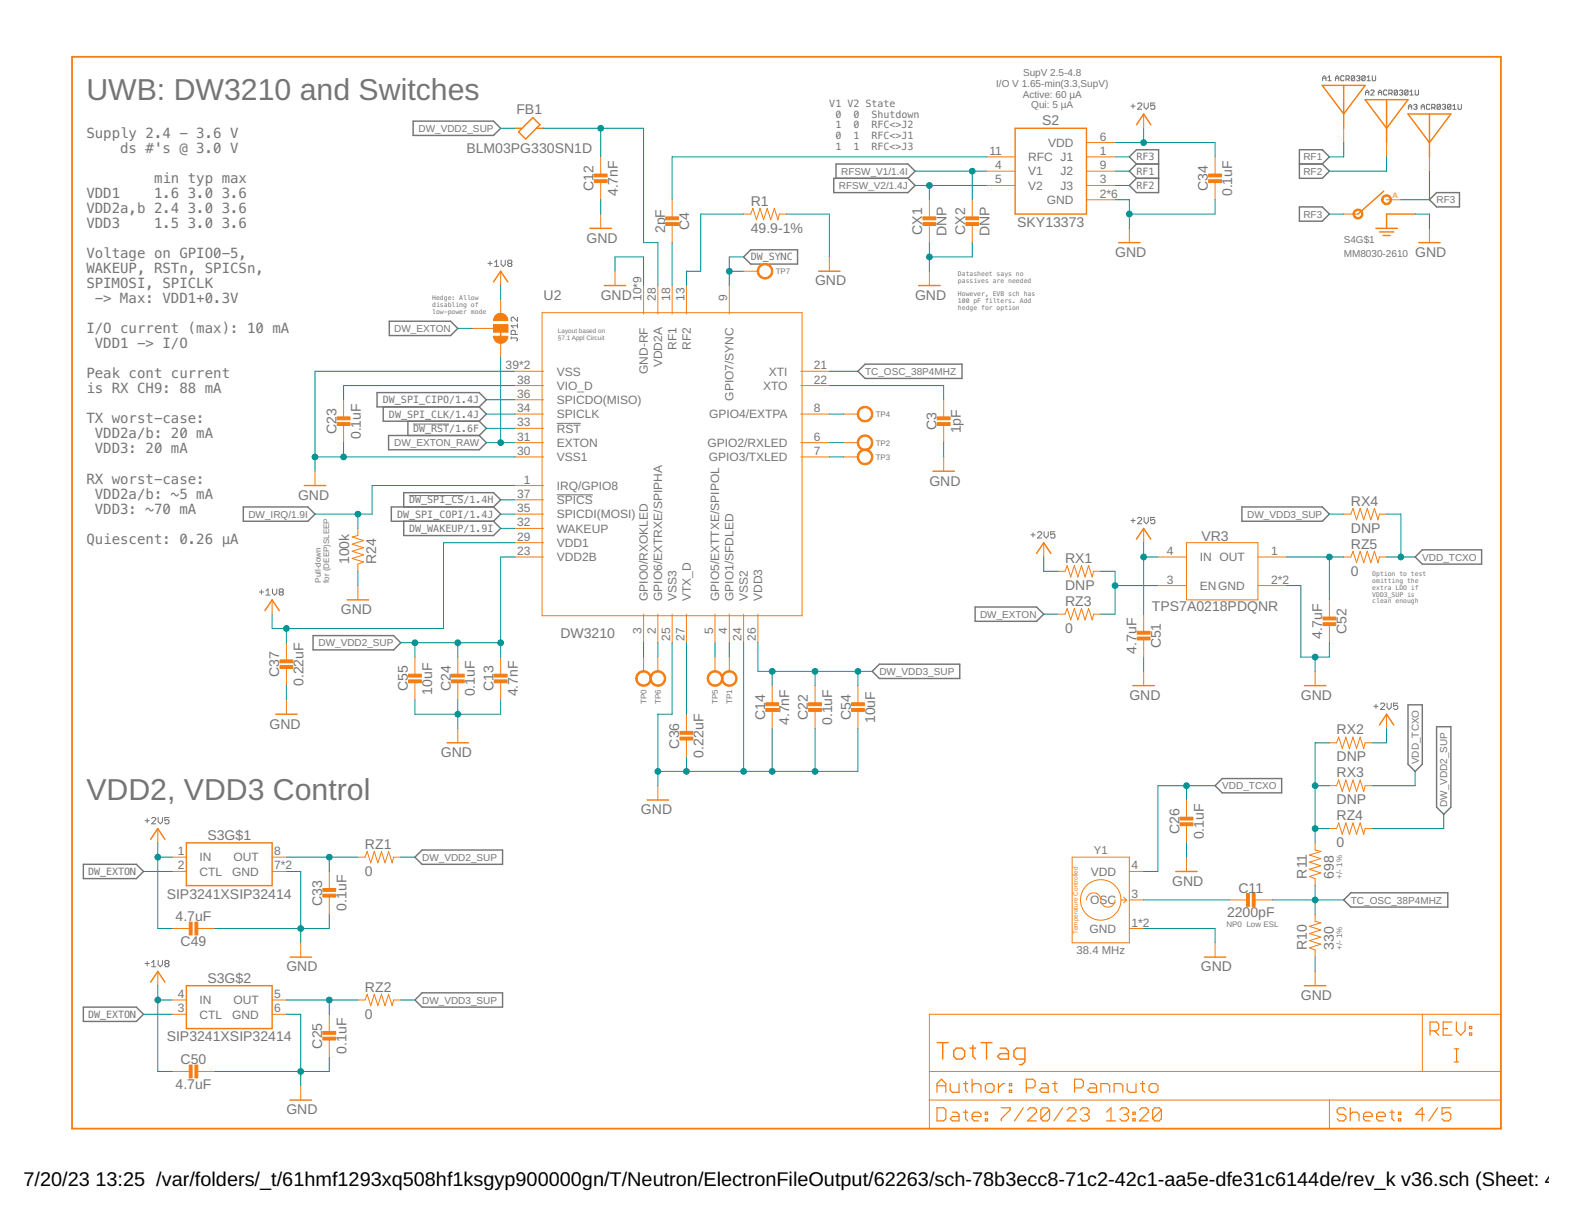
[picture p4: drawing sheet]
<svg xmlns="http://www.w3.org/2000/svg" width="279mm" height="216mm" viewBox="0 0 279 216" stroke-linecap="round" stroke-linejoin="round" font-family="sans-serif">
<g fill="none" stroke="#757575" stroke-width=".18">
<path d="M201 18.9h.8M201.4 18.5v.7M202.2 18.5l.2-.2h.3l.2 .2v.2l-.7 .7h.7M203.3 18.3v.7l.4 .4 .4-.4v-.7M205.3 18.3h-.8v.6l.4-.2h.2l.2 .2v.3l-.2 .2h-.4l-.2-.2M235.1 13.9h.6M235.1 14.4v-.6l.3-.3 .3 .3v.6M236 14.4h.6M236 13.8l.3-.3v.9M237.4 14.4v-.6l.3-.3 .3 .3v.6M237.4 13.9h.6M238.9 13.6l-.2-.1h-.3l-.1 .1v.6l.1 .2h.3l.2-.2"/>
<path d="M239.2 14.1h.5l.1-.2v-.3l-.1-.1h-.5v.9M239.5 14.1l.3 .3M240.8 13.6l-.2-.1h-.3l-.1 .1v.6M240.8 13.6v.6l-.2 .2h-.3l-.1-.2M240.8 13.6l-.6 .6M241.1 13.6l.2-.1h.3l.1 .1-.1 .3M241.4 13.9h.2M241.6 13.9l.1 .2-.1 .3h-.3l-.2-.2M242.6 13.6l-.1-.1h-.3l-.2 .1v.6M242.6 13.6v.6l-.1 .2h-.3l-.2-.2M242.6 13.6l-.6 .6M242.7 16.9v-.6l.3-.3 .3 .3v.6"/>
<path d="M242.7 16.4h.6M243 14.4h.6M243 13.8l.3-.3v.9M243.6 16.2l.2-.2h.3l.1 .2v.1l-.6 .6h.6M243.9 13.5v.7l.2 .2h.2l.2-.2v-.7M245 16.9v-.6l.3-.3 .3 .3v.6M245 16.4h.6M246.5 16.2l-.1-.2h-.3l-.2 .2v.5l.2 .2h.3l.1-.2M246.8 16.6h.5l.1-.2v-.2l-.1-.2h-.5v.9M247.1 16.6l.3 .3M248.4 16.2l-.2-.2h-.3l-.1 .2v.5M248.4 16.2v.5l-.2 .2h-.3l-.1-.2"/>
<path d="M248.4 16.2l-.6 .5M248.7 16.2l.2-.2h.3l.1 .2-.1 .2M249 16.4h.2M249.2 16.4l.1 .2-.1 .3h-.3l-.2-.2M250.3 16.2l-.2-.2h-.3l-.1 .2v.5M250.3 16.2v.5l-.2 .2h-.3l-.1-.2M250.3 16.2l-.6 .5M250.3 19h.6M250.3 19.4v-.6l.3-.3 .3 .3v.6M250.6 16.9h.6M250.6 16.3l.3-.3v.9M251.2 18.7l.2-.2h.3l.1 .2-.1 .3"/>
<path d="M251.5 16v.7l.2 .2h.3l.1-.2v-.7M251.5 19h.2M251.7 19l.1 .1-.1 .3h-.3l-.2-.1M252.6 19.4v-.6l.3-.3 .3 .3v.6M252.6 19h.6M254.1 18.7l-.1-.2h-.3l-.2 .2v.6l.2 .1h.3l.1-.1M254.5 19.1h.4l.2-.1v-.3l-.2-.2h-.4v.9M254.8 19.1l.3 .3M256 18.7l-.1-.2h-.3l-.2 .2v.6M256 18.7v.6l-.1 .1h-.3l-.2-.1M256 18.7l-.6 .6M256.3 18.7l.2-.2h.3l.1 .2-.1 .3"/>
<path d="M256.6 19h.2M256.8 19l.1 .1-.1 .3h-.3l-.2-.1M257.9 18.7l-.2-.2h-.3l-.1 .2v.6M257.9 18.7v.6l-.2 .1h-.3l-.1-.1M257.9 18.7l-.6 .6M258.2 19.4h.6M258.2 18.8l.3-.3v.9M259.1 18.5v.8l.2 .1h.3l.1-.1v-.8M86.7 46.8h.8M87.1 46.4v.8M87.9 46.6l.4-.4v1.1M87.9 47.3h.7"/>
<path d="M89.1 46.2v.8l.4 .3 .3-.3v-.8M90.4 46.8h.4M90.4 46.8l-.2 .2 .2 .3h.4l.2-.1-.2-.4M90.4 46.8l-.2-.2 .2-.4h.4l.2 .2-.2 .4M90.8 59.9v.3M91.6 59.4v-.5l-.2-.2h-.4l-.2 .2v.5h1.2M92 56.4v.7l-.8-.7-.4 .1v.4l.2 .2M92 57.5v.8M92 57.9h-1.2l.4 .4M73.4 75.4h6.4M90.8 60h1l.2 .2v.2l-.2 .2M99 75.2h4.2"/>
<path d="M72.7 88.1h9.7M99 87.9h6.4M183.2 95h.8M183.6 94.7v.7M184.4 94.7l.2-.2h.4l.1 .2v.1l-.7 .8h.7M185.6 94.5v.7l.3 .4 .4-.4v-.7M187.5 94.5h-.8v.5l.4-.2 .4 .2v.4l-.2 .2h-.4l-.2-.2M201 92.5h.8M201.4 92.1v.8M202.2 92.1l.2-.2h.3l.2 .2v.2l-.7 .8h.7M203.3 91.9v.8l.4 .4 .4-.4v-.8M205.3 91.9h-.8v.6l.4-.2h.2l.2 .2v.4l-.2 .2h-.4l-.2-.2"/>
<path d="M46.1 105.2h.7M46.5 104.8v.8M47.3 105l.3-.4v1.1M47.3 105.7h.7M48.4 104.6v.8l.4 .3 .4-.3v-.8M49.8 105.2h.4M49.8 105.2l-.2 .2 .2 .3h.4l.2-.1-.2-.4M49.8 105.2l-.2-.2 .2-.4h.4l.2 .2-.2 .4M244.2 125.5h.7M244.6 125.1v.8M245.3 125.1l.2-.2h.4l.2 .2v.2l-.8 .8h.8M246.5 124.9v.8l.4 .4 .4-.4v-.8"/>
<path d="M248.4 124.9h-.7v.6l.4-.2 .3 .2v.4l-.2 .2h-.3l-.2-.2M25.8 145.8h.7M26.2 145.5v.7M26.9 145.5l.2-.2h.4l.2 .2v.1l-.8 .8h.8M28.1 145.3v.7l.4 .4 .4-.4v-.7M30 145.3h-.7v.5l.4-.2 .3 .2v.4l-.2 .2h-.3l-.2-.2M25.8 171.2h.7M26.2 170.9v.7M26.9 171l.4-.3v1.1M26.9 171.8h.8M28.1 170.7v.7l.4 .4 .4-.4v-.7M29.5 171.2l-.2-.2 .2-.3h.3l.2 .2v.1l-.2 .2"/>
<path d="M29.5 171.2l-.2 .2 .2 .4h.3l.2-.2-.2-.4M29.5 171.2h.3"/>
</g>
<g fill="none" stroke="#757575" stroke-width=".25">
<path d="M73.4 21.5h14.3l1.3 1.3-1.3 1.3h-14.3zM148.2 31.7h13.2l1.2 1.3-1.2 1.2h-13.2zM148.6 31.7v-2.6h12.8l1.2 1.3-1.2 1.3M202 29.1h3.9M202 29.1l-1.3-1.2 1.3-1.3h3.9v7.6h-3.9l-1.3-1.2 1.3-1.3M202 29.1l-1.3 1.3 1.3 1.3M202 31.7h3.9M230.9 26.6h4.1l1.3 1.3-1.3 1.2 1.3 1.3-1.3 1.3h-4.1zM230.9 29.1h4.1M230.9 36.8h4.1l1.3 1.2-1.3 1.3h-4.1zM255.3 34.2h4.1v2.6h-4.1l-1.2-1.3zM69.2 57.1h10.9l1.3 1.3-1.3 1.2h-10.9z"/>
<path d="M132.2 45.7l1.2-1.3h8.4v2.5h-8.4zM67 69.8h18.2l1.2 1.2-1.2 1.3h-18.2zM68.1 72.3v2.5h17.1M69.1 77.4h16.1l1.2 1.3-1.2 1.2h-16.1zM72.5 74.8v2.6M85.2 74.8l1.2 1.3-1.2 1.3M85.2 72.3l1.2 1.3-1.2 1.2M152.5 66l1.3-1.3h17.2v2.5h-17.2zM43.2 90.1h11.5l1.3 1.3-1.3 1.2h-11.5zM71.8 92.6v2.6h15.9l1.3-1.3-1.3-1.3M71.8 90.1v-2.6h15.9l1.3 1.3-1.3 1.3M87.7 90.1l1.3 1.3-1.3 1.2"/>
<path d="M87.7 90.1h-18.1v2.5h18.1M220.7 90.1h14.3l1.3 1.3-1.3 1.2h-14.3zM251.5 99l1.3-1.3h10.5v2.5h-10.5zM55.6 112.9h14.4l1.2 1.3-1.2 1.3h-14.4zM155 119.3l1.3-1.3h14.3v2.6h-14.3zM173.3 107.9h10.9l1.3 1.2-1.3 1.3h-10.9zM216 139.6l1.2-1.3h10.6v2.6h-10.6zM250.3 125.2h2.5v10.6l-1.3 1.3-1.2-1.3zM255.3 129.1h2.6v14.3l-1.3 1.3-1.3-1.3zM14.8 153.6h9.4l1.3 1.3-1.3 1.2h-9.4zM73.7 152.3l1.3-1.3h14.3v2.6h-14.3zM238.8 159.9l1.3-1.3h17.2v2.6h-17.2z"/>
<path d="M14.8 179h9.4l1.3 1.2-1.3 1.3h-9.4zM73.7 177.7l1.3-1.3h14.3v2.6h-14.3z"/>
</g>
<path d="M12.8 10.1h254v190.5h-254z" fill="none" stroke="#f57c10" stroke-width=".32"/>
<g fill="none" stroke="#f57c10" stroke-width=".21">
<path d="M166.5 196.8h1.2l.4 .4v1.6l-.4 .4h-1.2zM166.5 194.1v-1.5l.8-.8 .8 .8v1.5M166.5 192.9h1.6M168.9 192.6v1.1l.4 .4h1.2v-1.5M169.3 197.6h.8l.4 .4v1.2h-1.2l-.4-.4 .4-.4h1.2M171.2 197.6h.8M171.2 192.6h.8M171.6 192.2v1.5l.4 .4M171.6 197.2v1.6l.4 .4M172.8 198.4h1.5v-.4l-.4-.4h-.7l-.4 .4v.8l.4 .4h.7M172.8 192.9l.4-.3h.7l.4 .3v1.2M172.8 191.8v2.3"/>
<path d="M175.1 198.8h.4v.4h-.4zM175.1 197.6h.4v.4h-.4zM175.5 192.6h.8l.4 .3v.8l-.4 .4h-.8l-.4-.4v-.8zM177.5 192.6v1.5M178 196.8h1.5v.4l-1.5 1.6v.4M178.6 192.6h-.4l-.7 .7M179.4 192.6h.4v.3h-.4zM179.4 193.7h.4v.4h-.4zM181.9 196.8l-1.6 2.4M182.4 193.3h1.2l.4-.4v-.7l-.4-.4h-1.2v2.3M182.6 197.2l.4-.4h.8l.4 .4v.4l-1.6 1.6h1.6M185.1 192.6h.8l.4 .3v1.2h-1.2l-.3-.4 .3-.4h1.2"/>
<path d="M186.5 197.2l-.3-.4h-.8l-.4 .4v1.6M186.5 197.2v1.6l-.3 .4h-.8l-.4-.4M186.5 197.2l-1.5 1.6M187.1 192.6h.8M187.5 192.2v1.5l.4 .4M188.9 196.8l-1.6 2.4M189.7 197.2l.4-.4h.7l.4 .4v.4l-1.5 1.6h1.5M191 193.3h1.2l.4-.4v-.7l-.4-.4h-1.2v2.3M192 197.2l.4-.4h.8l.4 .4v.4l-.4 .4M192.8 198h.4M193.2 198l.4 .4v.4l-.4 .4h-.8l-.4-.4M193.7 192.6h.8l.4 .3v1.2h-1.2l-.4-.4 .4-.4h1.2"/>
<path d="M195.7 194.1v-1.5h1.1l.4 .3v1.2M196.7 199.2h1.5M196.7 197.6l.8-.8v2.4M198 194.1v-1.5h1.2l.4 .3v1.2M199 197.2l.4-.4h.8l.4 .4v.4l-.4 .4M199.8 198h.4M200.2 198l.4 .4v.4l-.4 .4h-.8l-.4-.4M200.3 192.6v1.1l.4 .4h1.2v-1.5M201.4 198.8h.4v.4h-.4zM201.4 197.6h.4v.4h-.4zM202.5 197.2l.4-.4h.8l.4 .4v.4l-1.6 1.6h1.6M202.7 192.6h.8"/>
<path d="M203.1 192.2v1.5l.4 .4M204.2 192.9l.4-.3h.8l.4 .3v.8l-.4 .4h-.8l-.4-.4zM206.4 197.2l-.4-.4h-.7l-.4 .4v1.6M206.4 197.2v1.6l-.4 .4h-.7l-.4-.4M206.4 197.2l-1.5 1.6M239.2 197.2l-.4-.4h-.8l-.3 .4v.4l.3 .4h.8l.4 .4v.4l-.4 .4h-.8l-.3-.4M240 198l.4-.4h.8l.4 .4v1.2M240 196.8v2.4M242.3 198.4h1.6v-.4l-.4-.4h-.8l-.4 .4v.8l.4 .4h.8M244.7 198.4h1.5v-.4l-.3-.4h-.8l-.4 .4v.8l.4 .4h.8M247 197.6h.8M247.4 197.2v1.6l.4 .4"/>
<path d="M248.6 198.8h.4v.4h-.4zM248.6 197.6h.4v.4h-.4zM253.2 198h-1.6l1.2-1.2v2.4M254.2 183.2h1.1l.4-.4v-.8l-.4-.4h-1.1v2.3M255 183.2l.7 .7M255.5 196.8l-1.5 2.4M256.5 182.8h.8M257.9 196.8h-1.6v1.2l.8-.4h.4l.4 .4v.8l-.4 .4h-.8l-.4-.4M258.1 181.6h-1.6v2.3h1.6M258.5 188.7h.8M258.5 186.4h.8M258.8 181.6v1.6l.8 .7 .8-.7v-1.6"/>
<path d="M258.9 186.4v2.3M261.2 183.6h.4v.3h-.4zM261.2 182.4h.4v.4h-.4z"/>
</g>
<g fill="none" stroke="#f57c10" stroke-width=".25">
<path d="M235 15.2h7.6l-3.8 5.1zM238.8 15.2v7.6M242.6 17.7h7.7l-3.9 5.1zM246.4 17.7v7.6M91.5 22.8h1.3M94.7 20.9l1.3 1.3-2.6 2.5-1.2-1.3zM95.3 22.8h1.3M180.4 22.8h12.7v15.2h-12.7zM202 22.2l1.3-1.9 1.2 1.9M245.9 34l-4.5 4M250.3 20.3h7.6l-3.8 5zM251.5 38h-5.1v2.6"/>
<path d="M254.1 20.3v7.6M87.7 50.1l1.3-1.9 1.3 1.9M89 58.4v2.5M104.9 40.6h3.8M107.4 50.7h3.8M145.5 48.2h3.8M163.3 50.7h3.8M198.8 43.1h3.8M244.5 40.6h3.8M245.2 41.2h2.5M245.8 41.8h1.3M252.2 43.1h3.8"/>
<path d="M54.1 86.3h3.8M165.8 83.7h3.8M184.2 98.3l1.3-1.9 1.3 1.9M202 95.8l1.3-1.9 1.2 1.9M47.1 108.5l1.3-1.9 1.2 1.9M61.7 106.6h3.8M49 126.9h3.8M79.5 132h3.8M201.4 121.8h3.8M231.8 121.8h3.8M245.2 128.8l1.2-1.9 1.3 1.9M26.8 149.1l1.2-1.9 1.3 1.9"/>
<path d="M33.1 149.8h15.3v7.6h-15.3zM115 142.2h3.8M209 154.9h3.8M26.8 174.5l1.2-1.9 1.3 1.9M33.1 175.2h15.3v7.6h-15.3zM51.5 170.1h3.9M214.1 170.1h3.8M231.8 175.2h3.8M51.5 195.5h3.9M166.6 185.3h1.9M167.6 185.3v2.9M169.5 186.7l.5-.5h1l.4 .5v1l-.4 .5h-1l-.5-.5z"/>
<path d="M172.4 186.2h1M172.9 185.8v1.9l.5 .5M174.4 185.3h1.9M175.3 185.3v2.9M177.8 186.2h1l.4 .5v1.5h-1.4l-.5-.5 .5-.5h1.4M182.2 188.2h-1.5l-.5-.5v-1l.5-.5h1.5v2.5l-.5 .5h-.5"/>
</g>
<g fill="none" stroke="#f57c10" stroke-width=".18">
<path d="M106.8 27.9v3M106.8 32.2v3.3M106.8 38v2.6M119.5 35.5v3.3M132.2 38h1.2l.4-1 .7 2.1 .6-2.1 .6 2.1 .7-2.1 .6 2.1 .6-2.1 .7 2.1 .2-1.1h1.3M165.2 35.5v3M165.2 39.8v3.3M172.8 35.5v3M172.8 39.8v3.3M175.3 27.9h5.1M175.3 33h5.1M175.3 30.4h5.1"/>
<path d="M193.1 27.9h5.1M193.1 35.5h5.1M193.1 33h5.1M193.1 30.4h5.1M193.1 25.3h5.1M203.3 20.3v2.5M216 27.9v3M216 32.2v3.3M238.8 38h2.6M238.8 22.8v2.5M246.4 35.5h2.6M246.4 25.3v2.6"/>
<path d="M254.1 27.9v2.5M83.9 58.4h3.8M87.7 57.7h2.6v1.3h-2.6zM89 48.2v2.5M89 53.3v2.5M96.4 55.6h46.2v53.8h-46.2zM109.3 48.2v2.5M114.4 50.7v5.1M116.9 50.7v5.1M119.5 40.1v3M119.5 50.7v5.1M122 50.7v5.1"/>
<path d="M129.6 50.7v5.1M132.2 48.2h2.5M147.4 45.7v2.5M165.2 48.2v2.5M200.7 40.6v2.5M254.1 40.6v2.5M61.1 71v3.1M61.1 75.4v3.3M89 60.9v2.5M91.5 78.7h5.1M91.5 73.6h5.1M91.5 66h5.1"/>
<path d="M91.5 68.5h5.1M91.5 76.1h5.1M91.5 71h5.1M142.3 78.7h5.1M142.3 73.6h5.1M142.3 66h5.1M142.3 68.5h5.1M149.9 78.7h2.6M149.9 73.6h2.6M167.7 71v3.1M167.7 75.4v3.3M56 83.7v2.6"/>
<path d="M63.6 93.9v1.3l-1 .2 2 .7-2 .6 2 .6-2 .7 2 .6-2 .6 2 .7-1 .3v1.3M91.5 81.2h5.1M91.5 86.3h5.1M91.5 99h5.1M91.5 96.4h5.1M91.5 93.9h5.1M91.5 91.4h5.1M91.5 88.8h5.1M142.3 81.2h5.1M149.9 81.2h2.6M167.7 81.2v2.5M185.5 96.4v2.6"/>
<path d="M203.3 93.9v2.5M205.8 99h5.1M210.9 96.4h12.7v10.2h-12.7zM223.6 99h5.1M238.8 99h1.3l.4-1 .6 2 .6-2 .7 2 .6-2 .6 2 .7-2 .6 2 .3-1h1.2M238.8 91.4h1.3l.4-1.1 .6 2.1 .6-2.1 .7 2.1 .6-2.1 .6 2.1 .7-2.1 .6 2.1 .3-1h1.2M48.4 106.6v2.5M50.9 114.2v3.1M50.9 118.5v3.3M63.6 104.1v2.5M73.7 116.8v3M81.4 116.8v3"/>
<path d="M89 116.8v3M114.4 109.1v5.1M114.4 116.8v2.5M116.9 109.1v5.1M116.9 116.8v2.5M119.5 109.1v5.1M122 109.1v5.1M127.1 109.1v5.1M127.1 116.8v2.5M129.6 109.1v5.1M129.6 116.8v2.5M132.2 109.1v5.1"/>
<path d="M134.7 109.1v5.1M188 101.5h1.3l.4-1 .6 2 .6-2 .7 2 .6-2 .6 2 .7-2 .6 2 .3-1h1.2M188 109.1h1.3l.4-1 .6 2.1 .6-2.1 .7 2.1 .6-2.1 .6 2.1 .7-2.1 .6 2.1 .3-1.1h1.2M203.3 109.1v3.3M203.3 113.7v3.1M203.3 119.3v2.5M205.8 104.1h5.1M223.6 104.1h5.1M233.7 119.3v2.5M236.3 106.6v3.3M236.3 111.2v3M50.9 124.4v2.5"/>
<path d="M73.7 121.1v3.3M81.4 121.1v3.3M81.4 129.5v2.5M89 121.1v3.3M116.9 139.6v2.6M122 126.9v3.1M122 131.2v3.3M137.2 121.8v3.1M137.2 126.2v3.3M144.9 121.8v3.1M144.9 126.2v3.3M152.5 121.8v3.1"/>
<path d="M152.5 126.2v3.3M236.3 132h1.3l.3-1 .7 2 .6-2 .6 2 .7-2 .6 2 .6-2 .7 2 .2-1h1.3M236.3 139.6h1.3l.3-1 .7 2 .6-2 .6 2 .7-2 .6 2 .6-2 .7 2 .2-1h1.3M246.4 126.9v2.6M28 147.2v2.6M30.6 152.3h2.5M30.6 154.9h2.5M48.4 152.3h2.5M48.4 154.9h2.5M58.5 154.9v3M58.5 159.2v3.3M63.6 152.3h1.3l.4-1 .6 2 .6-2 .7 2 .6-2 .6 2 .7-2 .6 2 .3-1h1.2"/>
<path d="M190.6 152.3h10.1v15.2h-10.1zM193.1 159.9a1.31 1.31 0 0 1 1.5-1.2 1.31 1.31 0 0 1 1.1 1.5 1.27 1.27 0 0 0 1.4 1 1.27 1.27 0 0 0 1.1-1.3M199.2 159.9h1M199.7 159.4l.5 .5M200.2 159.9l-.5 .5M200.7 154.9h2.6M200.7 159.9h2.6M210.9 142.2v3M210.9 146.5v3.3M210.9 152.3v2.6M218.5 159.9h3.3M223.1 159.9h3"/>
<path d="M233.7 149.8v1.2l1.1 .3-2.1 .6 2.1 .7-2.1 .6 2.1 .6-2.1 .7 2.1 .6-2.1 .6 1 .4v1.3M236.3 147.2h1.3l.3-1 .7 2.1 .6-2.1 .6 2.1 .7-2.1 .6 2.1 .6-2.1 .7 2.1 .2-1.1h1.3M28 172.6v2.6M30.6 177.7h2.5M30.6 165h3M34.9 165h3.3M48.4 177.7h2.5M53.4 167.5v2.6M63.6 177.7h1.3l.4-1 .6 2 .6-2 .7 2 .6-2 .6 2 .7-2 .6 2 .3-1h1.2M200.7 165h2.6M216 167.5v2.6M233.7 162.5v1.2l1.1 .3-2.1 .6 2.1 .6-2.1 .7 2.1 .6-2.1 .7 2.1 .6-2.1 .6 1 .4v1.3"/>
<path d="M233.7 172.6v2.6M30.6 180.2h2.5M30.6 190.4h3.3M35.2 190.4h3M48.4 180.2h2.5M53.4 192.9v2.6M58.5 180.2v3.1M58.5 184.6v3.3M165.2 180.2h101.6v20.4h-101.6zM165.2 195.5h101.6M165.2 190.4h101.6M236.3 195.5v5.1"/>
<path d="M252.8 180.2v10.2"/>
<circle cx="195.6" cy="159.9" r="3.6"/>
</g>
<g fill="#f57c10" stroke="#f57c10" stroke-width=".18">
<path d="M152.7 77.7a1.4 1.4 0 0 1 2.2 .2 1.4 1.4 0 0 1-.8 2.1 1.4 1.4 0 0 1-1.7-1.3h.2a1.14 1.14 0 0 1 1.6-1.1 1.14 1.14 0 0 1 .3 1.9 1.14 1.14 0 0 1-1.8-.5l-.1-.3h-.2z" fill-rule="evenodd"/>
<path d="M152.7 80.2a1.4 1.4 0 0 1 2.2 .3 1.4 1.4 0 0 1-.8 2 1.4 1.4 0 0 1-1.7-1.3h.2a1.14 1.14 0 0 1 1.6-1 1.14 1.14 0 0 1 .3 1.8 1.14 1.14 0 0 1-1.8-.5l-.1-.3h-.2z" fill-rule="evenodd"/>
<path d="M113.4 119.6a1.39 1.39 0 0 1 2.2 .3 1.39 1.39 0 0 1-.9 2 1.39 1.39 0 0 1-1.7-1.3h.2a1.15 1.15 0 0 1 1.6-1.1 1.15 1.15 0 0 1 .3 1.9 1.15 1.15 0 0 1-1.8-.6l-.1-.2h-.2l.2-.7z" fill-rule="evenodd"/>
<path d="M128.6 119.6a1.39 1.39 0 0 1 2.2 .3 1.39 1.39 0 0 1-.8 2 1.39 1.39 0 0 1-1.8-1.3h.3a1.15 1.15 0 0 1 1.6-1.1 1.15 1.15 0 0 1 .3 1.9 1.15 1.15 0 0 1-1.9-.6v-.2h-.3l.1-.4z" fill-rule="evenodd"/>
<path d="M115.9 119.6a1.39 1.39 0 0 1 2.2 .3 1.39 1.39 0 0 1-.8 2 1.39 1.39 0 0 1-1.8-1.3h.3a1.15 1.15 0 0 1 1.6-1.1 1.15 1.15 0 0 1 .3 1.9 1.15 1.15 0 0 1-1.9-.6v-.2h-.3l.2-.7z" fill-rule="evenodd"/>
<path d="M126.1 119.6a1.39 1.39 0 0 1 2.2 .3 1.39 1.39 0 0 1-.9 2 1.39 1.39 0 0 1-1.7-1.3h.2a1.15 1.15 0 0 1 1.6-1.1 1.15 1.15 0 0 1 .3 1.9 1.15 1.15 0 0 1-1.8-.6l-.1-.2h-.2l.2-.7z" fill-rule="evenodd"/>
<path d="M152.7 72.6a1.4 1.4 0 0 1 2.2 .3 1.4 1.4 0 0 1-.8 2 1.4 1.4 0 0 1-1.7-1.3h.2a1.14 1.14 0 0 1 1.6-1.1 1.14 1.14 0 0 1 .3 1.9 1.14 1.14 0 0 1-1.8-.5l-.1-.3h-.2z" fill-rule="evenodd"/>
<path d="M135 47.2a1.39 1.39 0 0 1 2.2 .3 1.39 1.39 0 0 1-.9 2 1.39 1.39 0 0 1-1.7-1.3h.2a1.15 1.15 0 0 1 1.6-1.1 1.15 1.15 0 0 1 .3 1.9 1.15 1.15 0 0 1-1.8-.5l-.1-.3h-.2v-.4z" fill-rule="evenodd"/>
<path d="M240.7 37.5a.88 .88 0 0 1 1.4 0 .88 .88 0 0 1-.5 1.4 .88 .88 0 0 1-1.1-.9h.2a.64 .64 0 0 1 .9-.6 .64 .64 0 0 1 .2 1.1 .64 .64 0 0 1-1-.3l-.1-.2h-.2z" fill-rule="evenodd"/>
<path d="M245.7 34.9a.88 .88 0 0 1 1.5 .1 .88 .88 0 0 1-.5 1.3 .88 .88 0 0 1-1.1-.8h.2a.64 .64 0 0 1 .9-.6 .64 .64 0 0 1 .2 1 .64 .64 0 0 1-1-.2l-.1-.2h-.2z" fill-rule="evenodd"/>
<path d="M87.7 59.8h2.6a1.27 1.27 0 0 1-1.3 1.2 1.27 1.27 0 0 1-1.3-1.2z" fill-rule="evenodd"/>
<path d="M88.1 56a1.27 1.27 0 0 1 1.4-.2 1.27 1.27 0 0 1 .8 1.2h-2.6l.1-.5z" fill-rule="evenodd"/>
</g>
<g fill="#f57c10" stroke="#f57c10" stroke-width=".18">
<path d="M118.3 39.6h2.3v.5h-2.3z"/>
<path d="M118.3 38.5h2.3v.6h-2.3z"/>
<path d="M105.6 30.9h2.3v.5h-2.3z"/>
<path d="M105.6 31.9h2.3v.5h-2.3z"/>
<path d="M87.8 119.8h2.3v.5h-2.3z"/>
<path d="M87.8 120.8h2.3v.5h-2.3z"/>
<path d="M120.9 130h2.2v.5h-2.2z"/>
<path d="M120.9 131h2.2v.5h-2.2z"/>
<path d="M136.1 124.9h2.3v.5h-2.3z"/>
<path d="M136.1 125.9h2.3v.5h-2.3z"/>
<path d="M151.3 124.9h2.3v.5h-2.3z"/>
<path d="M151.3 125.9h2.3v.5h-2.3z"/>
<path d="M49.8 117.3h2.2v.5h-2.2z"/>
<path d="M49.8 118.3h2.2v.5h-2.2z"/>
<path d="M72.6 119.8h2.3v.5h-2.3z"/>
<path d="M72.6 120.8h2.3v.5h-2.3z"/>
<path d="M80.2 119.8h2.3v.5h-2.3z"/>
<path d="M80.2 120.8h2.3v.5h-2.3z"/>
<path d="M143.7 124.9h2.3v.5h-2.3z"/>
<path d="M143.7 125.9h2.3v.5h-2.3z"/>
<path d="M59.9 74.1h2.3v.5h-2.3z"/>
<path d="M59.9 75.1h2.3v.5h-2.3z"/>
<path d="M214.8 30.9h2.3v.5h-2.3z"/>
<path d="M214.8 31.9h2.3v.5h-2.3z"/>
<path d="M57.4 157.9h2.3v.5h-2.3z"/>
<path d="M57.4 158.9h2.3v.5h-2.3z"/>
<path d="M57.4 183.3h2.3v.5h-2.3z"/>
<path d="M57.4 184.3h2.3v.5h-2.3z"/>
<path d="M164 38.5h2.3v.6h-2.3z"/>
<path d="M164 39.6h2.3v.5h-2.3z"/>
<path d="M171.7 38.5h2.2v.6h-2.2z"/>
<path d="M171.7 39.6h2.2v.5h-2.2z"/>
<path d="M87.7 57.7h2.6v1.3h-2.6z"/>
<path d="M166.6 74.1h2.3v.5h-2.3z"/>
<path d="M166.6 75.1h2.3v.5h-2.3z"/>
<path d="M222.6 158.8h.5v2.3h-.5z"/>
<path d="M221.6 158.8h.5v2.3h-.5z"/>
<path d="M209.7 145.2h2.3v.5h-2.3z"/>
<path d="M209.7 146.2h2.3v.5h-2.3z"/>
<path d="M33.6 163.9h.5v2.2h-.5z"/>
<path d="M34.6 163.9h.6v2.2h-.6z"/>
<path d="M34.6 189.3h.6v2.2h-.6z"/>
<path d="M33.6 189.3h.5v2.2h-.5z"/>
<path d="M202.1 113.2h2.3v.5h-2.3z"/>
<path d="M202.1 112.2h2.3v.5h-2.3z"/>
<path d="M235.1 110.7h2.3v.5h-2.3z"/>
<path d="M235.1 109.6h2.3v.6h-2.3z"/>
</g>
<g fill="none" stroke="#009292" stroke-width=".18">
<path d="M89 22.8h2.5M96.6 22.8h17.8v20.3h2.5v7.6M106.8 22.8v5.1M106.8 35.5v2.5M132.2 38h-7.7v10.2h-2.5v2.5M139.8 38h7.6v7.7M162.6 30.4h12.7M162.6 33h12.7M165.2 33v2.5M172.8 30.4v5.1M175.3 27.9h-55.8v7.6M198.2 35.5h2.5v5.1"/>
<path d="M198.2 25.3h17.8v2.6M198.2 27.9h2.5M198.2 30.4h2.5M198.2 33h2.5M203.3 22.8v2.5M216 35.5v2.5h-15.3M236.3 38h2.5M238.8 25.3v2.6h-2.5M246.4 27.9v2.5h-10.1M251.5 38h2.6v2.6M254.1 30.4v5.1h-5.1M81.4 58.4h2.5"/>
<path d="M89 50.7v2.6M109.3 48.2v-2.5h5.1v5M119.5 43.1v7.6M129.6 48.2h2.6M132.2 45.7h-2.6v5M165.2 43.1v5.1M172.8 43.1v2.6h-7.6M61.1 78.7v2.5M86.4 76.1h5.1M86.4 73.6h5.1M86.4 71h5.1M86.4 78.7h5.1"/>
<path d="M89 63.4v15.3M91.5 66h-35.5v17.7M91.5 68.5h-30.4v2.5M147.4 66h5.1M147.4 68.5h20.3v2.5M147.4 73.6h2.5M147.4 78.7h2.5M167.7 78.7v2.5M56 81.2h35.5M63.6 91.4v2.5M89 93.9h2.5M89 91.4h2.5"/>
<path d="M89 88.8h2.5M91.5 99h-2.5v17.8M91.5 86.3h-25.4v5.1h-10.1M91.5 96.4h-12.7v15.3h-30.4v-2.6M147.4 81.2h2.5M185.5 99v2.5h2.5M203.3 96.4v12.7M203.3 99h2.5M228.7 99h10.1M236.3 99v7.6M236.3 91.4h2.5M246.4 91.4h2.6v7.6"/>
<path d="M246.4 99h5.1M50.9 111.7v2.5M63.6 101.5v2.6M71.2 114.2h17.8M73.7 114.2v2.6M81.4 114.2v2.6M114.4 114.2v2.6M116.9 114.2v2.6M119.5 114.2v12.7h-2.6v12.7M122 114.2v12.7M127.1 114.2v2.6M129.6 114.2v2.6"/>
<path d="M132.2 114.2v22.9M134.7 114.2v5.1h20.3M137.2 119.3v2.5M144.9 119.3v2.5M152.5 119.3v2.5M185.5 109.1h2.5M195.6 101.5h2.6v7.6h-2.6M198.2 104.1h7.6M203.3 116.8v2.5M228.7 104.1h2.5v12.7h5.1v-2.6M233.7 116.8v2.5M50.9 121.8v2.6"/>
<path d="M73.7 124.4v2.5h15.3v-2.5M81.4 124.4v5.1M122 134.5v2.6M137.2 129.5v7.6M144.9 129.5v7.6M152.5 129.5v7.6h-35.6M210.9 139.6v2.6M216 139.6h-10.2v15.3h-2.5M233.7 139.6h2.6M236.3 132h-2.6v17.8M246.4 129.5v2.5h-2.5M251.5 137.1v2.5h-7.6"/>
<path d="M25.5 154.9h5.1M28 149.8v15.2h2.6M28 152.3h2.6M50.9 154.9h2.5v12.6M50.9 152.3h12.7M58.5 152.3v2.6M71.2 152.3h2.5M203.3 159.9h15.2M210.9 149.8v2.5M226.1 159.9h12.7M233.7 157.4v5.1M233.7 147.2h2.6"/>
<path d="M256.6 144.7v2.5h-12.7M28 175.2v15.2h2.6M28 177.7h2.6M50.9 177.7h12.7M58.5 162.5v2.5h-20.3M58.5 177.7v2.5M71.2 177.7h2.5M203.3 165h12.7v2.5M233.7 170.1v2.5M25.5 180.2h5.1M50.9 180.2h2.5v12.7M58.5 187.9v2.5h-20.3"/>
</g>
<g fill="#009292" stroke="#009292" stroke-width=".18">
<circle cx="200.7" cy="38" r=".51"/>
<circle cx="61.1" cy="81.2" r=".51"/>
<circle cx="56" cy="81.2" r=".51"/>
<circle cx="81.4" cy="126.9" r=".51"/>
<circle cx="116.9" cy="137.1" r=".51"/>
<circle cx="122" cy="137.1" r=".51"/>
<circle cx="132.2" cy="137.1" r=".51"/>
<circle cx="137.2" cy="137.1" r=".51"/>
<circle cx="144.9" cy="137.1" r=".51"/>
<circle cx="53.4" cy="190.4" r=".51"/>
<circle cx="53.4" cy="165" r=".51"/>
<circle cx="165.2" cy="45.7" r=".51"/>
<circle cx="233.7" cy="116.8" r=".51"/>
<circle cx="129.6" cy="48.2" r=".51"/>
<circle cx="63.6" cy="91.4" r=".51"/>
<circle cx="172.8" cy="30.4" r=".51"/>
<circle cx="165.2" cy="33" r=".51"/>
<circle cx="106.8" cy="22.8" r=".51"/>
<circle cx="89" cy="114.2" r=".51"/>
<circle cx="81.4" cy="114.2" r=".51"/>
<circle cx="73.7" cy="114.2" r=".51"/>
<circle cx="137.2" cy="119.3" r=".51"/>
<circle cx="144.9" cy="119.3" r=".51"/>
<circle cx="152.5" cy="119.3" r=".51"/>
<circle cx="203.3" cy="25.3" r=".51"/>
<circle cx="28" cy="152.3" r=".51"/>
<circle cx="203.3" cy="99" r=".51"/>
<circle cx="50.9" cy="111.7" r=".51"/>
<circle cx="28" cy="177.7" r=".51"/>
<circle cx="210.9" cy="139.6" r=".51"/>
<circle cx="249" cy="99" r=".51"/>
<circle cx="233.7" cy="159.9" r=".51"/>
<circle cx="198.2" cy="104.1" r=".51"/>
<circle cx="233.7" cy="147.2" r=".51"/>
<circle cx="233.7" cy="139.6" r=".51"/>
<circle cx="89" cy="78.7" r=".51"/>
<circle cx="236.3" cy="99" r=".51"/>
<circle cx="58.5" cy="152.3" r=".51"/>
<circle cx="58.5" cy="177.7" r=".51"/>
</g>
<g font-size="5.4" fill="#757575">
<text x="15.3" y="17.7">UWB: DW3210 and Switches</text>
<text x="15.3" y="142.1">VDD2, VDD3 Control</text>
</g>
<g font-size="3.5">
<text x="4.2" y="210.7">7/20/23</text>
<text x="17" y="210.7">13:25 /var/folders/_t/61hmf1293xq508hf1ksgyp900000gn/T/Neutron/ElectronFileOutput/62263/sch-78b3ecc8-71c2-42c1-aa5e-dfe31c6144de/rev_k v36.sch (Sheet: 4/5)</text>
</g>
<g font-size="2.5" fill="#757575">
<text x="91.8" y="20.3">FB1</text>
<text x="185.2" y="22.3">S2</text>
<text x="15.3" y="24.6">Supply 2.4 - 3.6 V</text>
<text x="21.4" y="27.2">ds #'s @ 3.0 V</text>
<text x="82.9" y="27.1">BLM03PG330SN1D</text>
<text x="15.3" y="35.2">VDD1</text>
<text x="27.4" y="32.6">min typ max</text>
<text x="27.4" y="35.2">1.6</text>
<text x="33.4" y="35.2">3.0</text>
<text x="39.4" y="35.2">3.6</text>
<text x="105.5" y="34" transform="rotate(-90 105.5 34)">C12</text>
<text x="109.8" y="34.9" transform="rotate(-90 109.8 34.9)">4.7nF</text>
<text x="214.7" y="34" transform="rotate(-90 214.7 34)">C34</text>
<text x="219" y="34.9" transform="rotate(-90 219 34.9)">0.1uF</text>
<text x="15.3" y="37.9">VDD2a,b 2.4</text>
<text x="15.3" y="40.6">VDD3</text>
<text x="27.4" y="40.6">1.5</text>
<text x="33.4" y="37.9">3.0</text>
<text x="33.4" y="40.6">3.0</text>
<text x="39.4" y="37.9">3.6</text>
<text x="39.4" y="40.6">3.6</text>
<text x="118.2" y="41.4" transform="rotate(-90 118.2 41.4)">2pF</text>
<text x="122.5" y="40.9" transform="rotate(-90 122.5 40.9)">C4</text>
<text x="133.4" y="41.3">49.9-1%</text>
<text x="133.4" y="36.5">R1</text>
<text x="163.9" y="41.7" transform="rotate(-90 163.9 41.7)">CX1</text>
<text x="168.2" y="41.9" transform="rotate(-90 168.2 41.9)">DNP</text>
<text x="171.5" y="41.7" transform="rotate(-90 171.5 41.7)">CX2</text>
<text x="175.8" y="41.9" transform="rotate(-90 175.8 41.9)">DNP</text>
<text x="180.8" y="40.3">SKY13373</text>
<text x="15.3" y="45.9">Voltage on GPIO0-5,</text>
<text x="104.2" y="43.1">GND</text>
<text x="198.2" y="45.7">GND</text>
<text x="251.5" y="45.7">GND</text>
<text x="15.3" y="48.6">WAKEUP, RSTn, SPICSn,</text>
<text x="15.3" y="51.2">SPIMOSI, SPICLK</text>
<text x="16.8" y="53.9">-&gt; Max: VDD1+0.3V</text>
<text x="96.6" y="53.3">U2</text>
<text x="106.8" y="53.3">GND</text>
<text x="144.9" y="50.7">GND</text>
<text x="162.6" y="53.3">GND</text>
<text x="15.3" y="59.2">I/O current (max): 10 mA</text>
<text x="16.8" y="61.9">VDD1 -&gt; I/O</text>
<text x="15.3" y="67.2">Peak cont current</text>
<text x="15.3" y="69.9">is RX CH9: 88 mA</text>
<text x="15.3" y="75.2">TX worst-case:</text>
<text x="16.8" y="77.9">VDD2a/b: 20 mA</text>
<text x="59.8" y="77.1" transform="rotate(-90 59.8 77.1)">C23</text>
<text x="166.4" y="76.4" transform="rotate(-90 166.4 76.4)">C3</text>
<text x="170.8" y="77" transform="rotate(-90 170.8 77)">1pF</text>
<text x="16.8" y="80.6">VDD3: 20 mA</text>
<text x="64.1" y="78.1" transform="rotate(-90 64.1 78.1)">0.1uF</text>
<text x="15.3" y="85.9">RX worst-case:</text>
<text x="16.8" y="88.6">VDD2a/b: ~5 mA</text>
<text x="53" y="88.8">GND</text>
<text x="165.2" y="86.3">GND</text>
<text x="240.1" y="89.9">RX4</text>
<text x="16.8" y="91.2">VDD3: ~70 mA</text>
<text x="240.1" y="94.7">DNP</text>
<text x="15.3" y="96.6">Quiescent: 0.26 µA</text>
<text x="62.1" y="100.2" transform="rotate(-90 62.1 100.2)">100k</text>
<text x="66.9" y="100.2" transform="rotate(-90 66.9 100.2)">R24</text>
<text x="189.3" y="100">RX1</text>
<text x="213.5" y="96.2">VR3</text>
<text x="240.1" y="97.5">RZ5</text>
<text x="189.3" y="104.8">DNP</text>
<text x="189.3" y="107.6">RZ3</text>
<text x="240.1" y="102.3">0</text>
<text x="60.6" y="109.1">GND</text>
<text x="99.6" y="113.5">DW3210</text>
<text x="189.3" y="112.4">0</text>
<text x="204.7" y="108.6">TPS7A0218PDQNR</text>
<text x="235" y="113.6" transform="rotate(-90 235 113.6)">4.7uF</text>
<text x="239.3" y="112.7" transform="rotate(-90 239.3 112.7)">C52</text>
<text x="202" y="116.1" transform="rotate(-90 202 116.1)">4.7uF</text>
<text x="206.3" y="115.2" transform="rotate(-90 206.3 115.2)">C51</text>
<text x="49.6" y="120.3" transform="rotate(-90 49.6 120.3)">C37</text>
<text x="53.9" y="121.9" transform="rotate(-90 53.9 121.9)">0.22uF</text>
<text x="72.5" y="122.8" transform="rotate(-90 72.5 122.8)">C55</text>
<text x="76.8" y="123.4" transform="rotate(-90 76.8 123.4)">10uF</text>
<text x="80.1" y="122.8" transform="rotate(-90 80.1 122.8)">C24</text>
<text x="84.4" y="123.8" transform="rotate(-90 84.4 123.8)">0.1uF</text>
<text x="87.7" y="122.8" transform="rotate(-90 87.7 122.8)">C13</text>
<text x="92" y="123.8" transform="rotate(-90 92 123.8)">4.7nF</text>
<text x="200.7" y="124.4">GND</text>
<text x="231.2" y="124.4">GND</text>
<text x="47.9" y="129.5">GND</text>
<text x="136" y="127.9" transform="rotate(-90 136 127.9)">C14</text>
<text x="140.3" y="128.8" transform="rotate(-90 140.3 128.8)">4.7nF</text>
<text x="143.6" y="127.9" transform="rotate(-90 143.6 127.9)">C22</text>
<text x="147.9" y="128.8" transform="rotate(-90 147.9 128.8)">0.1uF</text>
<text x="151.2" y="127.9" transform="rotate(-90 151.2 127.9)">C54</text>
<text x="155.5" y="128.5" transform="rotate(-90 155.5 128.5)">10uF</text>
<text x="237.6" y="130.5">RX2</text>
<text x="78.4" y="134.5">GND</text>
<text x="120.7" y="133" transform="rotate(-90 120.7 133)">C36</text>
<text x="125.1" y="134.6" transform="rotate(-90 125.1 134.6)">0.22uF</text>
<text x="237.6" y="135.3">DNP</text>
<text x="237.6" y="142.9">DNP</text>
<text x="237.6" y="138.1">RX3</text>
<text x="36.9" y="149.3">S3G$1</text>
<text x="113.9" y="144.7">GND</text>
<text x="209.6" y="148.2" transform="rotate(-90 209.6 148.2)">C26</text>
<text x="213.9" y="149.2" transform="rotate(-90 213.9 149.2)">0.1uF</text>
<text x="237.6" y="145.7">RZ4</text>
<text x="64.9" y="155.6">0</text>
<text x="64.9" y="150.8">RZ1</text>
<text x="237.6" y="150.5">0</text>
<text x="29.6" y="159.7">SIP3241XSIP32414</text>
<text x="57.2" y="160.9" transform="rotate(-90 57.2 160.9)">C33</text>
<text x="61.6" y="161.9" transform="rotate(-90 61.6 161.9)">0.1uF</text>
<text x="208.4" y="157.4">GND</text>
<text x="220.1" y="158.7">C11</text>
<text x="232.2" y="156.1" transform="rotate(-90 232.2 156.1)">R11</text>
<text x="237" y="156.1" transform="rotate(-90 237 156.1)">698</text>
<text x="31.2" y="163.7">4.7uF</text>
<text x="218.1" y="163">2200pF</text>
<text x="32.1" y="168.1">C49</text>
<text x="50.9" y="172.6">GND</text>
<text x="213.4" y="172.6">GND</text>
<text x="232.2" y="168.8" transform="rotate(-90 232.2 168.8)">R10</text>
<text x="237" y="168.8" transform="rotate(-90 237 168.8)">330</text>
<text x="36.9" y="174.7">S3G$2</text>
<text x="64.9" y="176.2">RZ2</text>
<text x="231.2" y="177.7">GND</text>
<text x="29.6" y="185.1">SIP3241XSIP32414</text>
<text x="64.9" y="181">0</text>
<text x="32.1" y="189.1">C50</text>
<text x="57.2" y="186.3" transform="rotate(-90 57.2 186.3)">C25</text>
<text x="61.6" y="187.2" transform="rotate(-90 61.6 187.2)">0.1uF</text>
<text x="31.2" y="193.4">4.7uF</text>
<text x="50.9" y="198">GND</text>
</g>
<g font-size="2.1" fill="#757575">
<text x="175.9" y="27.5">11</text>
<text x="182.8" y="28.6">RFC J1</text>
<text x="186.3" y="26.1">VDD</text>
<text x="195.4" y="27.5">1</text>
<text x="195.4" y="25">6</text>
<text x="176.9" y="30.1">4</text>
<text x="176.9" y="32.6">5</text>
<text x="182.8" y="31.2">V1</text>
<text x="182.8" y="33.7">V2</text>
<text x="188.5" y="33.7">J3</text>
<text x="188.5" y="31.2">J2</text>
<text x="195.4" y="35.1">2*6</text>
<text x="195.4" y="32.6">3</text>
<text x="195.4" y="30.1">9</text>
<text x="186" y="36.3">GND</text>
<text x="114" y="53.5" transform="rotate(-90 114 53.5)">10*9</text>
<text x="116.6" y="53.5" transform="rotate(-90 116.6 53.5)">28</text>
<text x="119.1" y="53.5" transform="rotate(-90 119.1 53.5)">18</text>
<text x="121.7" y="53.5" transform="rotate(-90 121.7 53.5)">13</text>
<text x="129.3" y="53.5" transform="rotate(-90 129.3 53.5)">9</text>
<text x="89.9" y="65.6">39*2</text>
<text x="117.7" y="65.3" transform="rotate(-90 117.7 65.3)">VDD2A</text>
<text x="120.2" y="62.2" transform="rotate(-90 120.2 62.2)">RF1</text>
<text x="122.8" y="62.2" transform="rotate(-90 122.8 62.2)">RF2</text>
<text x="144.7" y="65.6">21</text>
<text x="91.9" y="70.7">36</text>
<text x="91.9" y="68.2">38</text>
<text x="98.9" y="71.8">SPICDO(MISO)</text>
<text x="98.9" y="69.3">VIO_D</text>
<text x="98.9" y="66.7">VSS</text>
<text x="115.1" y="66.5" transform="rotate(-90 115.1 66.5)">GND-RF</text>
<text x="130.4" y="71.2" transform="rotate(-90 130.4 71.2)">GPIO7/SYNC</text>
<text x="135.6" y="69.3">XTO</text>
<text x="136.7" y="66.7">XTI</text>
<text x="144.7" y="68.2">22</text>
<text x="91.9" y="75.8">33</text>
<text x="91.9" y="73.2">34</text>
<text x="98.9" y="76.9">RST</text>
<text x="98.9" y="74.3">SPICLK</text>
<text x="126" y="74.3">GPIO4/EXTPA</text>
<text x="144.7" y="73.2">8</text>
<text x="91.9" y="80.8">30</text>
<text x="91.9" y="78.3">31</text>
<text x="98.9" y="82">VSS1</text>
<text x="98.9" y="79.4">EXTON</text>
<text x="125.7" y="79.4">GPIO2/RXLED</text>
<text x="126" y="82">GPIO3/TXLED</text>
<text x="144.7" y="78.3">6</text>
<text x="144.7" y="80.8">7</text>
<text x="91.9" y="88.5">37</text>
<text x="93.1" y="85.9">1</text>
<text x="98.9" y="87">IRQ/GPIO8</text>
<text x="98.9" y="89.6">SPICS</text>
<text x="91.9" y="93.5">32</text>
<text x="91.9" y="91">35</text>
<text x="98.9" y="94.7">WAKEUP</text>
<text x="98.9" y="92.1">SPICDI(MOSI)</text>
<text x="91.9" y="98.6">23</text>
<text x="91.9" y="96.1">29</text>
<text x="98.9" y="99.7">VDD2B</text>
<text x="98.9" y="97.2">VDD1</text>
<text x="207.4" y="98.6">4</text>
<text x="213.2" y="99.7">IN OUT</text>
<text x="225.9" y="98.6">1</text>
<text x="115.1" y="106.8" transform="rotate(-90 115.1 106.8)">GPIO0/RXOKLED</text>
<text x="117.7" y="106.8" transform="rotate(-90 117.7 106.8)">GPIO6/EXTRXE/SPIPHA</text>
<text x="120.2" y="106.8" transform="rotate(-90 120.2 106.8)">VSS3</text>
<text x="122.8" y="106.8" transform="rotate(-90 122.8 106.8)">VTX_D</text>
<text x="127.8" y="106.8" transform="rotate(-90 127.8 106.8)">GPIO5/EXTTXE/SPIPOL</text>
<text x="130.4" y="106.8" transform="rotate(-90 130.4 106.8)">GPIO1/SFDLED</text>
<text x="132.9" y="106.8" transform="rotate(-90 132.9 106.8)">VSS2</text>
<text x="135.5" y="106.8" transform="rotate(-90 135.5 106.8)">VDD3</text>
<text x="207.4" y="103.7">3</text>
<text x="213.2" y="104.8">ENGND</text>
<text x="225.9" y="103.7">2*2</text>
<text x="114" y="112.7" transform="rotate(-90 114 112.7)">3</text>
<text x="116.6" y="112.7" transform="rotate(-90 116.6 112.7)">2</text>
<text x="119.1" y="113.8" transform="rotate(-90 119.1 113.8)">25</text>
<text x="121.7" y="113.8" transform="rotate(-90 121.7 113.8)">27</text>
<text x="126.7" y="112.7" transform="rotate(-90 126.7 112.7)">5</text>
<text x="129.3" y="112.7" transform="rotate(-90 129.3 112.7)">4</text>
<text x="131.8" y="113.8" transform="rotate(-90 131.8 113.8)">24</text>
<text x="134.3" y="113.8" transform="rotate(-90 134.3 113.8)">26</text>
<text x="31.6" y="152">1</text>
<text x="31.6" y="154.5">2</text>
<text x="35.5" y="153.1">IN</text>
<text x="35.5" y="155.6">CTL</text>
<text x="41.3" y="155.6">GND</text>
<text x="41.5" y="153.1">OUT</text>
<text x="48.7" y="152">8</text>
<text x="48.7" y="154.5">7*2</text>
<text x="193.9" y="155.6">VDD</text>
<text x="201.1" y="154.5">4</text>
<text x="193.8" y="160.7">OSC</text>
<text x="201.1" y="159.6">3</text>
<text x="193.7" y="165.8">GND</text>
<text x="201.1" y="164.6">1*2</text>
<text x="31.6" y="177.3">4</text>
<text x="31.6" y="179.9">3</text>
<text x="35.5" y="178.5">IN</text>
<text x="41.5" y="178.5">OUT</text>
<text x="48.7" y="177.3">5</text>
<text x="48.7" y="179.9">6</text>
<text x="35.5" y="181">CTL</text>
<text x="41.3" y="181">GND</text>
</g>
<g font-size="2" fill="#757575">
<text x="194.4" y="151.8">Y1</text>
<text x="191.4" y="169.5">38.4 MHz</text>
</g>
<g font-size="1.8" fill="#757575">
<text x="177" y="15.4">I/O V 1.65-min(3.3,SupV)</text>
<text x="181.8" y="17.3">Active: 60 µA</text>
<text x="181.8" y="13.5">SupV 2.5-4.8</text>
<text x="74.4" y="23.4">DW_VDD2_SUP</text>
<text x="147.4" y="19">V1 V2 State</text>
<text x="148.5" y="20.9">0</text>
<text x="148.5" y="22.8">1</text>
<text x="151.7" y="20.9">0</text>
<text x="151.7" y="22.8">0</text>
<text x="154.9" y="20.9">Shutdown</text>
<text x="154.9" y="22.8">RFC&lt;&gt;J2</text>
<text x="183.3" y="19.2">Qui: 5 µA</text>
<text x="148.5" y="24.7">0</text>
<text x="148.5" y="26.6">1</text>
<text x="151.7" y="24.7">1</text>
<text x="151.7" y="26.6">1</text>
<text x="154.9" y="24.7">RFC&lt;&gt;J1</text>
<text x="154.9" y="26.6">RFC&lt;&gt;J3</text>
<text x="202" y="28.5">RF3</text>
<text x="231.7" y="28.5">RF1</text>
<text x="149.1" y="33.6">RFSW_V2/1.4J</text>
<text x="149.5" y="31.1">RFSW_V1/1.4I</text>
<text x="202" y="31">RF1</text>
<text x="202" y="33.6">RF2</text>
<text x="231.7" y="31.1">RF2</text>
<text x="231.7" y="38.7">RF3</text>
<text x="255.3" y="36.1">RF3</text>
<text x="133.4" y="46.3">DW_SYNC</text>
<text x="238.8" y="45.7">MM8030-2610</text>
<text x="238.8" y="43.1">S4G$1</text>
<text x="70.1" y="59">DW_EXTON</text>
<text x="68.1" y="71.7">DW_SPI_CIPO/1.4J</text>
<text x="153.8" y="66.6">TC_OSC_38P4MHZ</text>
<text x="69.1" y="74.2">DW_SPI_CLK/1.4J</text>
<text x="73.4" y="76.8">DW_RST/1.6F</text>
<text x="70.1" y="79.3">DW_EXTON_RAW</text>
<text x="72.7" y="89.5">DW_SPI_CS/1.4H</text>
<text x="44.1" y="92">DW_IRQ/1.9I</text>
<text x="70.6" y="92">DW_SPI_COPI/1.4J</text>
<text x="72.7" y="94.5">DW_WAKEUP/1.9I</text>
<text x="221.7" y="92">DW_VDD3_SUP</text>
<text x="252.8" y="99.6">VDD_TCXO</text>
<text x="174.2" y="109.8">DW_EXTON</text>
<text x="56.6" y="114.9">DW_VDD2_SUP</text>
<text x="156.3" y="119.9">DW_VDD3_SUP</text>
<text x="252.2" y="135.8" transform="rotate(-90 252.2 135.8)">VDD_TCXO</text>
<text x="217.2" y="140.2">VDD_TCXO</text>
<text x="257.2" y="143.4" transform="rotate(-90 257.2 143.4)">DW_VDD2_SUP</text>
<text x="15.7" y="155.5">DW_EXTON</text>
<text x="75" y="152.9">DW_VDD2_SUP</text>
<text x="240.1" y="160.6">TC_OSC_38P4MHZ</text>
<text x="75" y="178.3">DW_VDD3_SUP</text>
<text x="15.7" y="180.9">DW_EXTON</text>
</g>
<text font-size="1.4" fill="#f57c10" x="247.5" y="35.2">A</text>
<g font-size="1.4" fill="#757575">
<text x="137.9" y="48.7">TP7</text>
<text x="155.7" y="74.1">TP4</text>
<text x="155.7" y="79.2">TP2</text>
<text x="155.7" y="81.7">TP3</text>
<text x="57" y="103.5" transform="rotate(-90 57 103.5)">Pull-down</text>
<text x="58.5" y="103.5" transform="rotate(-90 58.5 103.5)">for (DEEP)SLEEP</text>
<text x="114.9" y="125.1" transform="rotate(-90 114.9 125.1)">TP0</text>
<text x="117.4" y="125.1" transform="rotate(-90 117.4 125.1)">TP6</text>
<text x="127.6" y="125.1" transform="rotate(-90 127.6 125.1)">TP5</text>
<text x="130.1" y="125.1" transform="rotate(-90 130.1 125.1)">TP1</text>
<text x="238.6" y="156.1" transform="rotate(-90 238.6 156.1)">+/- 1%</text>
<text x="218" y="164.7">NP0 Low ESL</text>
<text x="238.6" y="168.8" transform="rotate(-90 238.6 168.8)">+/- 1%</text>
</g>
<g font-size="1.1" fill="#757575">
<text x="76.8" y="53.4">Hedge: Allow</text>
<text x="170.3" y="49">Datasheet says no</text>
<text x="170.3" y="50.2">passives are needed</text>
<text x="170.3" y="52.7">However, EVB sch has</text>
<text x="170.3" y="53.9">100 pF filters. Add</text>
<text x="76.8" y="54.6">disabling of</text>
<text x="76.8" y="55.8">low-power mode</text>
<text x="99.2" y="59.2">Layout based on</text>
<text x="170.3" y="55.1">hedge for option</text>
<text x="99.2" y="60.4">§7.1 Appl Circuit</text>
<text x="243.9" y="102.3">Option to test</text>
<text x="243.9" y="103.5">omitting the</text>
<text x="243.9" y="104.8">extra LDO if</text>
<text x="243.9" y="106">VDD3_SUP is</text>
<text x="243.9" y="107.2">clean enough</text>
</g>
<text font-size="1.1" fill="#f57c10" x="191.6" y="165.9" transform="rotate(-90 191.6 165.9)">Temperature Controlled</text>
</svg>
